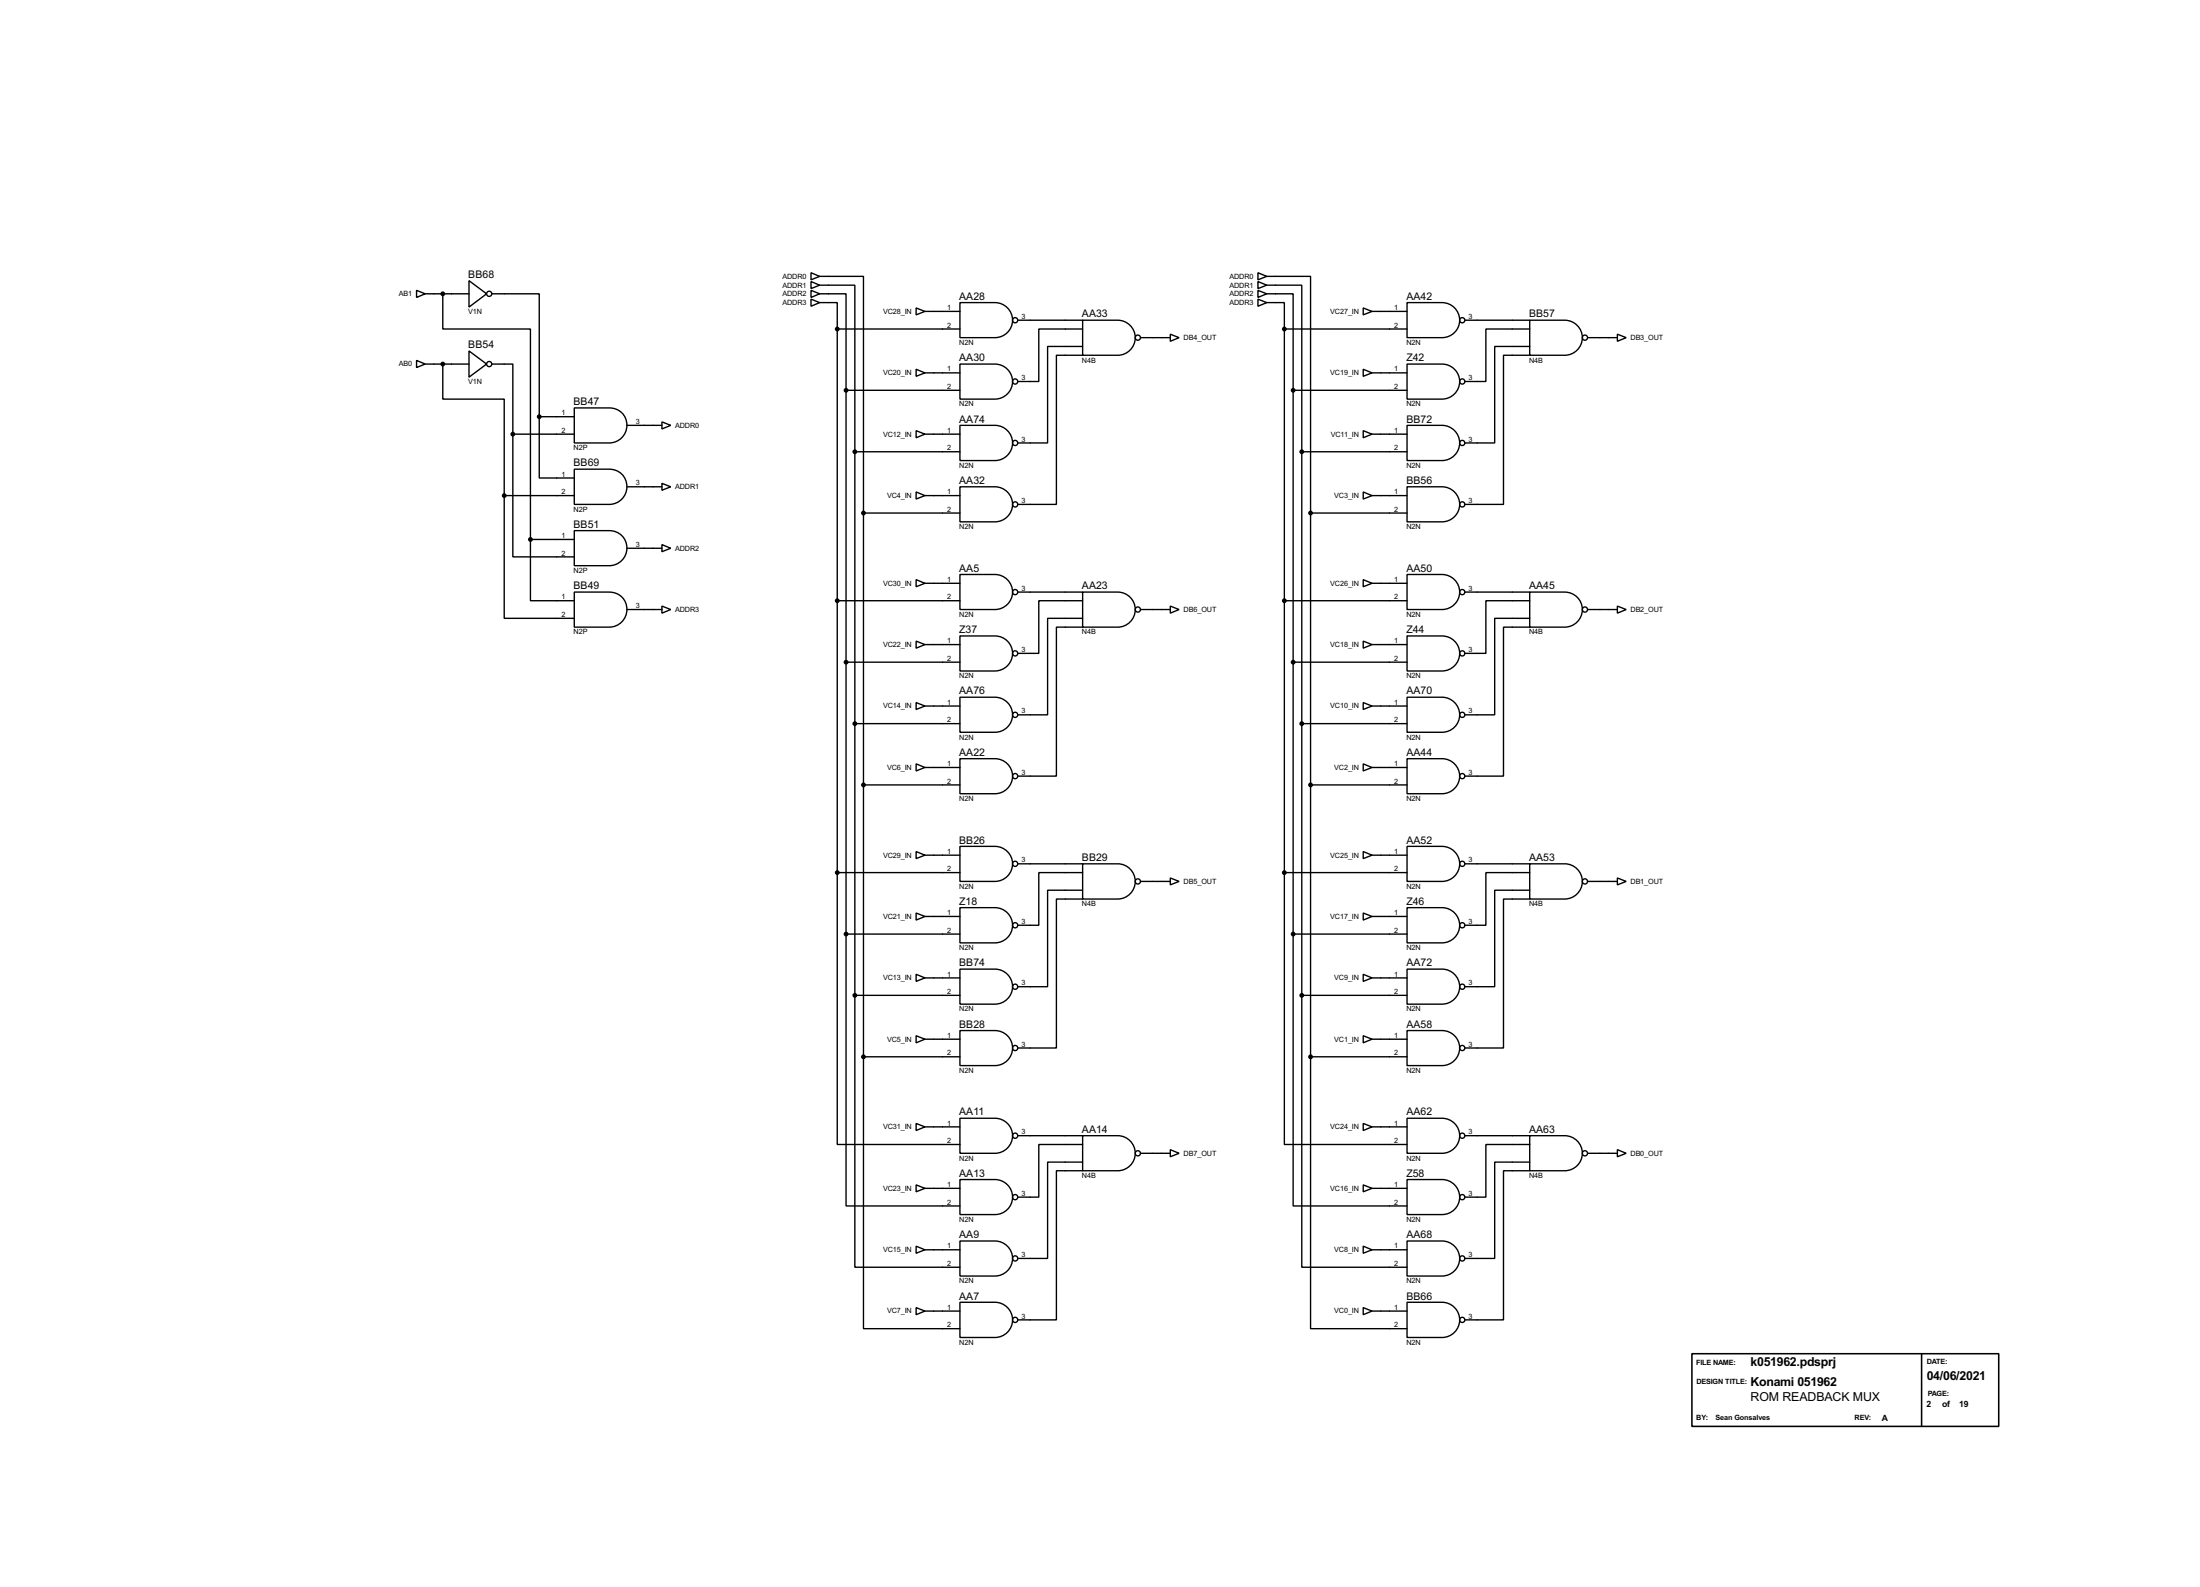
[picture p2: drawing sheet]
<svg xmlns="http://www.w3.org/2000/svg" width="637mm" height="460mm" viewBox="0 0 637 460" stroke-linecap="round" stroke-linejoin="round" font-family="sans-serif">
<g fill="none" stroke="#000" stroke-width=".4">
<path d="M235 79l2.5 1.1-2.5 1zM364.5 79l2.6 1.1-2.6 1zM120.7 84.1l2.5 1-2.5 1.1zM123.2 85.1h12.7M128.3 85.1v10.2h25.4v61M135.9 81.3l5.1 3.8-5.1 3.9zM142.5 85.1h13.8v35.6M235 81.6l2.5 1-2.5 1zM235 84.1l2.5 1-2.5 1.1zM235 86.7l2.5 1-2.5 1zM237.5 82.6h10.2v48.3M237.5 80.1h12.7v68.5"/>
<path d="M237.5 85.1h7.7v28M237.5 87.7h5.1v7.6M242.6 95.3h35.6M242.6 95.3v157.5M265.5 89.2l2.5 1-2.5 1zM268 90.2h10.2M278.2 87.7h10.1a5.1 5.1 0 0 1 5.1 5 5.1 5.1 0 0 1-5.1 5.1h-10.1zM294.9 92.8h18.8M313.7 92.8h10.2a5.1 5.1 0 0 1 5.1 5 5.1 5.1 0 0 1-5.1 5.1h-10.2zM313.7 95.3h-12.7v15.2h-6.1M330.5 97.8h8.6M339.1 96.8l2.6 1-2.6 1.1z"/>
<path d="M364.5 86.7l2.6 1-2.6 1zM364.5 81.6l2.6 1-2.6 1zM364.5 84.1l2.6 1-2.6 1.1zM367.1 87.7h5.1v7.6M367.1 80.1h12.7v68.5M367.1 82.6h10.1v48.3M367.1 85.1h7.6v28M372.2 95.3h35.5M372.2 95.3v157.5M395 89.2l2.6 1-2.6 1zM397.6 90.2h10.1M407.7 87.7h10.2a5.1 5.1 0 0 1 5.1 5 5.1 5.1 0 0 1-5.1 5.1h-10.2z"/>
<path d="M424.5 92.8h18.8M443.3 92.8h10.1a5.1 5.1 0 0 1 5.1 5 5.1 5.1 0 0 1-5.1 5.1h-10.1zM443.3 95.3h-12.7v15.2h-6.1M460 97.8h8.7M468.7 96.8l2.5 1-2.5 1.1zM120.7 104.4l2.5 1.1-2.5 1zM123.2 105.5h12.7M128.3 105.5v10.1h17.8v28M135.9 101.7l5.1 3.8-5.1 3.8zM142.5 105.5h6.1v20.3M166.4 118.2h10.2a5.1 5.1 0 0 1 5.1 5 5.1 5.1 0 0 1-5.1 5.1h-10.2zM245.2 113.1h33"/>
<path d="M245.2 113.1v157.5M265.5 107l2.5 1-2.5 1zM268 108h10.2M278.2 105.5h10.1a5.1 5.1 0 0 1 5.1 5 5.1 5.1 0 0 1-5.1 5.1h-10.1zM313.7 100.4h-10.1v27.9h-8.7M313.7 102.9h-7.6v43.2h-11.2M374.7 113.1h33M374.7 113.1v157.5M395 107l2.6 1-2.6 1zM397.6 108h10.1M407.7 105.5h10.2a5.1 5.1 0 0 1 5.1 5 5.1 5.1 0 0 1-5.1 5.1h-10.2zM443.3 100.4h-10.2v27.9h-8.6"/>
<path d="M443.3 102.9h-7.6v43.2h-11.2M148.6 125.8v35.5h17.8M148.6 125.8h17.8M156.3 120.7v17.8h10.1M156.3 120.7h10.1M166.4 135.9h10.2a5.1 5.1 0 0 1 5.1 5.1 5.1 5.1 0 0 1-5.1 5.1h-10.2zM181.7 123.2h10.1M191.8 122.2l2.6 1-2.6 1.1zM247.7 130.9h30.5M247.7 130.9v157.4M265.5 124.8l2.5 1-2.5 1zM268 125.8h10.2"/>
<path d="M278.2 123.2h10.1a5.1 5.1 0 0 1 5.1 5.1 5.1 5.1 0 0 1-5.1 5.1h-10.1zM377.2 130.9h30.5M377.2 130.9v157.4M395 124.8l2.6 1-2.6 1zM397.6 125.8h10.1M407.7 123.2h10.2a5.1 5.1 0 0 1 5.1 5.1 5.1 5.1 0 0 1-5.1 5.1h-10.2zM146.1 143.6v35.5h20.3M146.1 143.6h20.3M153.7 156.3v17.7h12.7M153.7 156.3h12.7M166.4 153.7h10.2a5.1 5.1 0 0 1 5.1 5.1 5.1 5.1 0 0 1-5.1 5.1h-10.2zM181.7 141h10.1"/>
<path d="M181.7 158.8h10.1M191.8 140l2.6 1-2.6 1zM191.8 157.8l2.6 1-2.6 1zM250.2 148.6h28M250.2 148.6v157.5M265.5 142.5l2.5 1.1-2.5 1zM268 143.6h10.2M278.2 141h10.1a5.1 5.1 0 0 1 5.1 5.1 5.1 5.1 0 0 1-5.1 5.1h-10.1zM379.8 148.6h27.9M379.8 148.6v157.5M395 142.5l2.6 1.1-2.6 1zM397.6 143.6h10.1"/>
<path d="M407.7 141h10.2a5.1 5.1 0 0 1 5.1 5.1 5.1 5.1 0 0 1-5.1 5.1h-10.2zM166.4 171.5h10.2a5.1 5.1 0 0 1 5.1 5.1 5.1 5.1 0 0 1-5.1 5.1h-10.2zM181.7 176.6h10.1M191.8 175.6l2.6 1-2.6 1zM242.6 174h35.6M265.5 167.9l2.5 1.1-2.5 1zM268 169h10.2M278.2 166.4h10.1a5.1 5.1 0 0 1 5.1 5.1 5.1 5.1 0 0 1-5.1 5.1h-10.1zM294.9 171.5h18.8M313.7 171.5h10.2a5.1 5.1 0 0 1 5.1 5.1 5.1 5.1 0 0 1-5.1 5.1h-10.2zM313.7 174h-12.7v15.3h-6.1M313.7 179.1h-10.1v28h-8.7"/>
<path d="M330.5 176.6h8.6M339.1 175.6l2.6 1-2.6 1zM372.2 174h35.5M395 167.9l2.6 1.1-2.6 1zM397.6 169h10.1M407.7 166.4h10.2a5.1 5.1 0 0 1 5.1 5.1 5.1 5.1 0 0 1-5.1 5.1h-10.2zM424.5 171.5h18.8M443.3 171.5h10.1a5.1 5.1 0 0 1 5.1 5.1 5.1 5.1 0 0 1-5.1 5.1h-10.1zM443.3 174h-12.7v15.3h-6.1M443.3 179.1h-10.2v28h-8.6M460 176.6h8.7M468.7 175.6l2.5 1-2.5 1z"/>
<path d="M245.2 191.8h33M265.5 185.7l2.5 1-2.5 1.1zM268 186.7h10.2M278.2 184.2h10.1a5.1 5.1 0 0 1 5.1 5.1 5.1 5.1 0 0 1-5.1 5.1h-10.1zM313.7 181.7h-7.6v43.1h-11.2M374.7 191.8h33M395 185.7l2.6 1-2.6 1.1zM397.6 186.7h10.1M407.7 184.2h10.2a5.1 5.1 0 0 1 5.1 5.1 5.1 5.1 0 0 1-5.1 5.1h-10.2zM443.3 181.7h-7.6v43.1h-11.2M247.7 209.6h30.5M265.5 203.5l2.5 1-2.5 1z"/>
<path d="M268 204.5h10.2M278.2 202h10.1a5.1 5.1 0 0 1 5.1 5 5.1 5.1 0 0 1-5.1 5.1h-10.1zM278.2 219.8h10.1a5.1 5.1 0 0 1 5.1 5 5.1 5.1 0 0 1-5.1 5.1h-10.1zM377.2 209.6h30.5M395 203.5l2.6 1-2.6 1zM397.6 204.5h10.1M407.7 202h10.2a5.1 5.1 0 0 1 5.1 5 5.1 5.1 0 0 1-5.1 5.1h-10.2zM407.7 219.8h10.2a5.1 5.1 0 0 1 5.1 5 5.1 5.1 0 0 1-5.1 5.1h-10.2zM250.2 227.4h28M265.5 221.3l2.5 1-2.5 1zM268 222.3h10.2M379.8 227.4h27.9"/>
<path d="M395 221.3l2.6 1-2.6 1zM397.6 222.3h10.1M242.6 252.8v78.7h35.6M242.6 252.8h35.6M265.5 246.7l2.5 1-2.5 1zM268 247.7h10.2M278.2 245.2h10.1a5.1 5.1 0 0 1 5.1 5 5.1 5.1 0 0 1-5.1 5.1h-10.1zM294.9 250.2h18.8M313.7 250.2h10.2a5.1 5.1 0 0 1 5.1 5.1 5.1 5.1 0 0 1-5.1 5.1h-10.2zM313.7 252.8h-12.7v15.2h-6.1M313.7 257.9h-10.1v27.9h-8.7M330.5 255.3h8.6"/>
<path d="M339.1 254.3l2.6 1-2.6 1zM372.2 252.8v78.7h35.5M372.2 252.8h35.5M395 246.7l2.6 1-2.6 1zM397.6 247.7h10.1M407.7 245.2h10.2a5.1 5.1 0 0 1 5.1 5 5.1 5.1 0 0 1-5.1 5.1h-10.2zM424.5 250.2h18.8M443.3 250.2h10.1a5.1 5.1 0 0 1 5.1 5.1 5.1 5.1 0 0 1-5.1 5.1h-10.1zM443.3 252.8h-12.7v15.2h-6.1M443.3 257.9h-10.2v27.9h-8.6M460 255.3h8.7M468.7 254.3l2.5 1-2.5 1z"/>
<path d="M245.2 270.6v78.7h33M245.2 270.6h33M265.5 264.5l2.5 1-2.5 1zM268 265.5h10.2M278.2 262.9h10.1a5.1 5.1 0 0 1 5.1 5.1 5.1 5.1 0 0 1-5.1 5.1h-10.1zM313.7 260.4h-7.6v43.2h-11.2M374.7 270.6v78.7h33M374.7 270.6h33M395 264.5l2.6 1-2.6 1zM397.6 265.5h10.1M407.7 262.9h10.2a5.1 5.1 0 0 1 5.1 5.1 5.1 5.1 0 0 1-5.1 5.1h-10.2zM443.3 260.4h-7.6v43.2h-11.2"/>
<path d="M247.7 288.3v78.8h30.5M247.7 288.3h30.5M265.5 282.2l2.5 1.1-2.5 1zM268 283.3h10.2M278.2 280.7h10.1a5.1 5.1 0 0 1 5.1 5.1 5.1 5.1 0 0 1-5.1 5.1h-10.1zM278.2 298.5h10.1a5.1 5.1 0 0 1 5.1 5.1 5.1 5.1 0 0 1-5.1 5.1h-10.1zM377.2 288.3v78.8h30.5M377.2 288.3h30.5M395 282.2l2.6 1.1-2.6 1zM397.6 283.3h10.1M407.7 280.7h10.2a5.1 5.1 0 0 1 5.1 5.1 5.1 5.1 0 0 1-5.1 5.1h-10.2zM407.7 298.5h10.2a5.1 5.1 0 0 1 5.1 5.1 5.1 5.1 0 0 1-5.1 5.1h-10.2z"/>
<path d="M250.2 306.1v78.8h28M250.2 306.1h28M265.5 300l2.5 1-2.5 1.1zM268 301h10.2M379.8 306.1v78.8h27.9M379.8 306.1h27.9M395 300l2.6 1-2.6 1.1zM397.6 301h10.1M265.5 325.4l2.5 1-2.5 1.1zM268 326.4h10.2M278.2 323.9h10.1a5.1 5.1 0 0 1 5.1 5.1 5.1 5.1 0 0 1-5.1 5.1h-10.1zM294.9 329h18.8"/>
<path d="M313.7 329h10.2a5.1 5.1 0 0 1 5.1 5 5.1 5.1 0 0 1-5.1 5.1h-10.2zM313.7 331.5h-12.7v15.3h-6.1M313.7 336.6h-10.1v27.9h-8.7M313.7 339.1h-7.6v43.2h-11.2M330.5 334.1h8.6M339.1 333l2.6 1.1-2.6 1zM395 325.4l2.6 1-2.6 1.1zM397.6 326.4h10.1M407.7 323.9h10.2a5.1 5.1 0 0 1 5.1 5.1 5.1 5.1 0 0 1-5.1 5.1h-10.2zM424.5 329h18.8M443.3 329h10.1a5.1 5.1 0 0 1 5.1 5 5.1 5.1 0 0 1-5.1 5.1h-10.1zM443.3 331.5h-12.7v15.3h-6.1"/>
<path d="M443.3 336.6h-10.2v27.9h-8.6M443.3 339.1h-7.6v43.2h-11.2M460 334.1h8.7M468.7 333l2.5 1.1-2.5 1zM265.5 343.2l2.5 1-2.5 1zM268 344.2h10.2M278.2 341.7h10.1a5.1 5.1 0 0 1 5.1 5 5.1 5.1 0 0 1-5.1 5.1h-10.1zM278.2 359.5h10.1a5.1 5.1 0 0 1 5.1 5 5.1 5.1 0 0 1-5.1 5.1h-10.1zM395 343.2l2.6 1-2.6 1zM397.6 344.2h10.1M407.7 341.7h10.2a5.1 5.1 0 0 1 5.1 5 5.1 5.1 0 0 1-5.1 5.1h-10.2zM407.7 359.5h10.2a5.1 5.1 0 0 1 5.1 5 5.1 5.1 0 0 1-5.1 5.1h-10.2z"/>
<path d="M265.5 378.8l2.5 1-2.5 1zM265.5 361l2.5 1-2.5 1zM268 379.8h10.2M268 362h10.2M278.2 377.2h10.1a5.1 5.1 0 0 1 5.1 5.1 5.1 5.1 0 0 1-5.1 5.1h-10.1zM395 378.8l2.6 1-2.6 1zM395 361l2.6 1-2.6 1zM397.6 379.8h10.1M397.6 362h10.1M407.7 377.2h10.2a5.1 5.1 0 0 1 5.1 5.1 5.1 5.1 0 0 1-5.1 5.1h-10.2z"/>
<circle cx="141.7" cy="85.1" r=".75"/>
<circle cx="294.1" cy="92.8" r=".75"/>
<circle cx="329.7" cy="97.8" r=".75"/>
<circle cx="423.7" cy="92.8" r=".75"/>
<circle cx="459.2" cy="97.8" r=".75"/>
<circle cx="141.7" cy="105.5" r=".75"/>
<circle cx="294.1" cy="110.5" r=".75"/>
<circle cx="423.7" cy="110.5" r=".75"/>
<circle cx="294.1" cy="128.3" r=".75"/>
<circle cx="423.7" cy="128.3" r=".75"/>
<circle cx="294.1" cy="146.1" r=".75"/>
<circle cx="423.7" cy="146.1" r=".75"/>
<circle cx="294.1" cy="171.5" r=".75"/>
<circle cx="329.7" cy="176.6" r=".75"/>
<circle cx="423.7" cy="171.5" r=".75"/>
<circle cx="459.2" cy="176.6" r=".75"/>
<circle cx="294.1" cy="189.3" r=".75"/>
<circle cx="423.7" cy="189.3" r=".75"/>
<circle cx="294.1" cy="207.1" r=".75"/>
<circle cx="423.7" cy="207.1" r=".75"/>
<circle cx="294.1" cy="224.8" r=".75"/>
<circle cx="423.7" cy="224.8" r=".75"/>
<circle cx="294.1" cy="250.2" r=".75"/>
<circle cx="329.7" cy="255.3" r=".75"/>
<circle cx="423.7" cy="250.2" r=".75"/>
<circle cx="459.2" cy="255.3" r=".75"/>
<circle cx="294.1" cy="268" r=".75"/>
<circle cx="423.7" cy="268" r=".75"/>
<circle cx="294.1" cy="285.8" r=".75"/>
<circle cx="423.7" cy="285.8" r=".75"/>
<circle cx="294.1" cy="303.6" r=".75"/>
<circle cx="423.7" cy="303.6" r=".75"/>
<circle cx="294.1" cy="329" r=".75"/>
<circle cx="329.7" cy="334.1" r=".75"/>
<circle cx="423.7" cy="329" r=".75"/>
<circle cx="459.2" cy="334.1" r=".75"/>
<circle cx="294.1" cy="346.8" r=".75"/>
<circle cx="423.7" cy="346.8" r=".75"/>
<circle cx="294.1" cy="364.5" r=".75"/>
<circle cx="423.7" cy="364.5" r=".75"/>
<circle cx="294.1" cy="382.3" r=".75"/>
<circle cx="423.7" cy="382.3" r=".75"/>
</g>
<g fill="#000" stroke="#000" stroke-width=".4">
<circle cx="128.3" cy="85.1" r=".5"/>
<circle cx="242.6" cy="95.3" r=".5"/>
<circle cx="372.1" cy="95.3" r=".5"/>
<circle cx="128.3" cy="105.5" r=".5"/>
<circle cx="245.1" cy="113.1" r=".5"/>
<circle cx="374.7" cy="113.1" r=".5"/>
<circle cx="148.6" cy="125.8" r=".5"/>
<circle cx="156.2" cy="120.7" r=".5"/>
<circle cx="247.7" cy="130.9" r=".5"/>
<circle cx="377.2" cy="130.9" r=".5"/>
<circle cx="146.1" cy="143.6" r=".5"/>
<circle cx="153.7" cy="156.3" r=".5"/>
<circle cx="250.2" cy="148.6" r=".5"/>
<circle cx="379.7" cy="148.6" r=".5"/>
<circle cx="242.6" cy="174" r=".5"/>
<circle cx="372.1" cy="174" r=".5"/>
<circle cx="245.1" cy="191.8" r=".5"/>
<circle cx="374.7" cy="191.8" r=".5"/>
<circle cx="247.7" cy="209.6" r=".5"/>
<circle cx="377.2" cy="209.6" r=".5"/>
<circle cx="250.2" cy="227.4" r=".5"/>
<circle cx="379.7" cy="227.4" r=".5"/>
<circle cx="242.6" cy="252.8" r=".5"/>
<circle cx="372.1" cy="252.8" r=".5"/>
<circle cx="245.1" cy="270.6" r=".5"/>
<circle cx="374.7" cy="270.6" r=".5"/>
<circle cx="247.7" cy="288.3" r=".5"/>
<circle cx="377.2" cy="288.3" r=".5"/>
<circle cx="250.2" cy="306.1" r=".5"/>
<circle cx="379.7" cy="306.1" r=".5"/>
</g>
<path d="M490.3 392.1h88.9v21.1h-88.9zM556.8 392.1v21.1" fill="none" stroke="#000" stroke-width=".45"/>
<g font-size="4">
<text x="507.3" y="395.7">k051962.pdsprj</text>
<text x="507.3" y="401.4">Konami 051962</text>
<text x="558.3" y="399.7">04/06/2021</text>
<text x="507.3" y="405.8">ROM READBACK MUX</text>
</g>
<g font-size="3.4">
<text x="135.7" y="80.5">BB68</text>
<text x="278" y="86.8">AA28</text>
<text x="407.5" y="86.8">AA42</text>
<text x="313.5" y="92">AA33</text>
<text x="443.1" y="92">BB57</text>
<text x="135.7" y="100.9">BB54</text>
<text x="278" y="104.7">AA30</text>
<text x="407.5" y="104.7">Z42</text>
<text x="166.2" y="117.4">BB47</text>
<text x="278" y="122.4">AA74</text>
<text x="407.5" y="122.4">BB72</text>
<text x="166.2" y="135.1">BB69</text>
<text x="278" y="140.2">AA32</text>
<text x="407.5" y="140.2">BB56</text>
<text x="166.2" y="152.9">BB51</text>
<text x="278" y="165.6">AA5</text>
<text x="407.5" y="165.6">AA50</text>
<text x="166.2" y="170.7">BB49</text>
<text x="313.5" y="170.7">AA23</text>
<text x="443.1" y="170.7">AA45</text>
<text x="278" y="183.4">Z37</text>
<text x="407.5" y="183.4">Z44</text>
<text x="278" y="201.2">AA76</text>
<text x="407.5" y="201.2">AA70</text>
<text x="278" y="219">AA22</text>
<text x="407.5" y="219">AA44</text>
<text x="278" y="244.4">BB26</text>
<text x="407.5" y="244.4">AA52</text>
<text x="313.5" y="249.4">BB29</text>
<text x="443.1" y="249.4">AA53</text>
<text x="278" y="262.1">Z18</text>
<text x="407.5" y="262.1">Z46</text>
<text x="278" y="279.9">BB74</text>
<text x="407.5" y="279.9">AA72</text>
<text x="278" y="297.7">BB28</text>
<text x="407.5" y="297.7">AA58</text>
<text x="278" y="323.1">AA11</text>
<text x="407.5" y="323.1">AA62</text>
<text x="313.5" y="328.2">AA14</text>
<text x="443.1" y="328.2">AA63</text>
<text x="278" y="340.9">AA13</text>
<text x="407.5" y="340.9">Z58</text>
<text x="278" y="358.7">AA9</text>
<text x="407.5" y="358.7">AA68</text>
<text x="278" y="376.4">AA7</text>
<text x="407.5" y="376.4">BB66</text>
</g>
<g font-size="2.8">
<text x="558.2" y="407.4">2</text>
<text x="562.8" y="407.4">of</text>
<text x="567.7" y="407.4">19</text>
<text x="545.3" y="411.5">A</text>
</g>
<g font-size="2.4">
<text x="226.7" y="80.8">ADDR0</text>
<text x="226.7" y="83.3">ADDR1</text>
<text x="356.3" y="80.8">ADDR0</text>
<text x="356.3" y="83.3">ADDR1</text>
<text x="115.6" y="85.8">AB1</text>
<text x="226.7" y="85.8">ADDR2</text>
<text x="226.7" y="88.3">ADDR3</text>
<text x="274.5" y="89.8">1</text>
<text x="356.3" y="88.3">ADDR3</text>
<text x="356.3" y="85.8">ADDR2</text>
<text x="404" y="89.8">1</text>
<text x="135.7" y="91">V1N</text>
<text x="255.9" y="90.9">VC28_IN</text>
<text x="274.5" y="94.9">2</text>
<text x="296" y="92.4">3</text>
<text x="385.5" y="90.9">VC27_IN</text>
<text x="404" y="94.9">2</text>
<text x="425.5" y="92.4">3</text>
<text x="278" y="99.9">N2N</text>
<text x="343" y="98.5">DB4_OUT</text>
<text x="407.5" y="99.9">N2N</text>
<text x="472.5" y="98.5">DB3_OUT</text>
<text x="115.6" y="106.2">AB0</text>
<text x="274.5" y="107.6">1</text>
<text x="313.5" y="105">N4B</text>
<text x="404" y="107.6">1</text>
<text x="443.1" y="105">N4B</text>
<text x="135.7" y="111.4">V1N</text>
<text x="255.9" y="108.7">VC20_IN</text>
<text x="274.5" y="112.7">2</text>
<text x="296" y="110.1">3</text>
<text x="385.5" y="108.7">VC19_IN</text>
<text x="404" y="112.7">2</text>
<text x="425.5" y="110.1">3</text>
<text x="278" y="117.7">N2N</text>
<text x="407.5" y="117.7">N2N</text>
<text x="162.7" y="120.3">1</text>
<text x="162.7" y="125.4">2</text>
<text x="184.2" y="122.8">3</text>
<text x="195.6" y="123.9">ADDR0</text>
<text x="274.5" y="125.4">1</text>
<text x="404" y="125.4">1</text>
<text x="166.2" y="130.4">N2P</text>
<text x="255.9" y="126.4">VC12_IN</text>
<text x="274.5" y="130.5">2</text>
<text x="296" y="127.9">3</text>
<text x="385.6" y="126.4">VC11_IN</text>
<text x="404" y="130.5">2</text>
<text x="425.5" y="127.9">3</text>
<text x="278" y="135.5">N2N</text>
<text x="407.5" y="135.5">N2N</text>
<text x="162.7" y="138.1">1</text>
<text x="162.7" y="143.2">2</text>
<text x="184.2" y="140.6">3</text>
<text x="195.6" y="141.7">ADDR1</text>
<text x="274.5" y="143.2">1</text>
<text x="404" y="143.2">1</text>
<text x="166.2" y="148.2">N2P</text>
<text x="257.1" y="144.3">VC4_IN</text>
<text x="274.5" y="148.2">2</text>
<text x="296" y="145.7">3</text>
<text x="386.6" y="144.3">VC3_IN</text>
<text x="404" y="148.2">2</text>
<text x="425.5" y="145.7">3</text>
<text x="162.7" y="155.9">1</text>
<text x="278" y="153.3">N2N</text>
<text x="407.5" y="153.3">N2N</text>
<text x="162.7" y="160.9">2</text>
<text x="184.2" y="158.4">3</text>
<text x="195.6" y="159.5">ADDR2</text>
<text x="166.2" y="166">N2P</text>
<text x="162.7" y="173.6">1</text>
<text x="255.9" y="169.7">VC30_IN</text>
<text x="274.5" y="168.6">1</text>
<text x="274.5" y="173.6">2</text>
<text x="296" y="171.1">3</text>
<text x="385.5" y="169.7">VC26_IN</text>
<text x="404" y="168.6">1</text>
<text x="404" y="173.6">2</text>
<text x="425.5" y="171.1">3</text>
<text x="162.7" y="178.7">2</text>
<text x="184.2" y="176.2">3</text>
<text x="195.6" y="177.3">ADDR3</text>
<text x="278" y="178.7">N2N</text>
<text x="343" y="177.3">DB6_OUT</text>
<text x="407.5" y="178.7">N2N</text>
<text x="472.5" y="177.3">DB2_OUT</text>
<text x="166.2" y="183.8">N2P</text>
<text x="313.5" y="183.8">N4B</text>
<text x="443.1" y="183.8">N4B</text>
<text x="255.9" y="187.4">VC22_IN</text>
<text x="274.5" y="186.3">1</text>
<text x="274.5" y="191.4">2</text>
<text x="296" y="188.9">3</text>
<text x="385.5" y="187.4">VC18_IN</text>
<text x="404" y="186.3">1</text>
<text x="404" y="191.4">2</text>
<text x="425.5" y="188.9">3</text>
<text x="278" y="196.5">N2N</text>
<text x="407.5" y="196.5">N2N</text>
<text x="255.9" y="205.2">VC14_IN</text>
<text x="274.5" y="204.1">1</text>
<text x="274.5" y="209.2">2</text>
<text x="296" y="206.7">3</text>
<text x="385.5" y="205.2">VC10_IN</text>
<text x="404" y="204.1">1</text>
<text x="404" y="209.2">2</text>
<text x="425.5" y="206.7">3</text>
<text x="278" y="214.2">N2N</text>
<text x="407.5" y="214.2">N2N</text>
<text x="274.5" y="221.9">1</text>
<text x="404" y="221.9">1</text>
<text x="257.1" y="223">VC6_IN</text>
<text x="274.5" y="227">2</text>
<text x="296" y="224.4">3</text>
<text x="386.6" y="223">VC2_IN</text>
<text x="404" y="227">2</text>
<text x="425.5" y="224.4">3</text>
<text x="278" y="232">N2N</text>
<text x="407.5" y="232">N2N</text>
<text x="255.9" y="248.4">VC29_IN</text>
<text x="274.5" y="247.3">1</text>
<text x="296" y="249.8">3</text>
<text x="385.5" y="248.4">VC25_IN</text>
<text x="404" y="247.3">1</text>
<text x="425.5" y="249.8">3</text>
<text x="274.5" y="252.4">2</text>
<text x="278" y="257.4">N2N</text>
<text x="343" y="256">DB5_OUT</text>
<text x="404" y="252.4">2</text>
<text x="407.5" y="257.4">N2N</text>
<text x="472.5" y="256">DB1_OUT</text>
<text x="313.5" y="262.5">N4B</text>
<text x="443.1" y="262.5">N4B</text>
<text x="255.9" y="266.2">VC21_IN</text>
<text x="274.5" y="265.1">1</text>
<text x="296" y="267.6">3</text>
<text x="385.5" y="266.2">VC17_IN</text>
<text x="404" y="265.1">1</text>
<text x="425.5" y="267.6">3</text>
<text x="274.5" y="270.2">2</text>
<text x="278" y="275.2">N2N</text>
<text x="404" y="270.2">2</text>
<text x="407.5" y="275.2">N2N</text>
<text x="255.9" y="284">VC13_IN</text>
<text x="274.5" y="282.9">1</text>
<text x="274.5" y="287.9">2</text>
<text x="296" y="285.4">3</text>
<text x="386.6" y="284">VC9_IN</text>
<text x="404" y="282.9">1</text>
<text x="404" y="287.9">2</text>
<text x="425.5" y="285.4">3</text>
<text x="278" y="293">N2N</text>
<text x="407.5" y="293">N2N</text>
<text x="257.1" y="301.7">VC5_IN</text>
<text x="274.5" y="300.6">1</text>
<text x="274.5" y="305.7">2</text>
<text x="296" y="303.2">3</text>
<text x="386.6" y="301.7">VC1_IN</text>
<text x="404" y="300.6">1</text>
<text x="404" y="305.7">2</text>
<text x="425.5" y="303.2">3</text>
<text x="278" y="310.8">N2N</text>
<text x="407.5" y="310.8">N2N</text>
<text x="255.9" y="327.1">VC31_IN</text>
<text x="274.5" y="326">1</text>
<text x="296" y="328.6">3</text>
<text x="385.5" y="327.1">VC24_IN</text>
<text x="404" y="326">1</text>
<text x="425.5" y="328.6">3</text>
<text x="274.5" y="331.1">2</text>
<text x="343" y="334.8">DB7_OUT</text>
<text x="404" y="331.1">2</text>
<text x="472.5" y="334.8">DB0_OUT</text>
<text x="278" y="336.2">N2N</text>
<text x="313.5" y="341.2">N4B</text>
<text x="407.5" y="336.2">N2N</text>
<text x="443.1" y="341.2">N4B</text>
<text x="255.9" y="344.9">VC23_IN</text>
<text x="274.5" y="343.8">1</text>
<text x="296" y="346.4">3</text>
<text x="385.5" y="344.9">VC16_IN</text>
<text x="404" y="343.8">1</text>
<text x="425.5" y="346.4">3</text>
<text x="274.5" y="348.9">2</text>
<text x="278" y="353.9">N2N</text>
<text x="404" y="348.9">2</text>
<text x="407.5" y="353.9">N2N</text>
<text x="255.9" y="362.7">VC15_IN</text>
<text x="274.5" y="361.6">1</text>
<text x="296" y="364.1">3</text>
<text x="386.6" y="362.7">VC8_IN</text>
<text x="404" y="361.6">1</text>
<text x="425.5" y="364.1">3</text>
<text x="274.5" y="366.7">2</text>
<text x="278" y="371.7">N2N</text>
<text x="404" y="366.7">2</text>
<text x="407.5" y="371.7">N2N</text>
<text x="257.1" y="380.5">VC7_IN</text>
<text x="274.5" y="379.4">1</text>
<text x="296" y="381.9">3</text>
<text x="386.6" y="380.5">VC0_IN</text>
<text x="404" y="379.4">1</text>
<text x="425.5" y="381.9">3</text>
<text x="274.5" y="384.5">2</text>
<text x="278" y="389.5">N2N</text>
<text x="404" y="384.5">2</text>
<text x="407.5" y="389.5">N2N</text>
<text x="491.5" y="395.5">FILE NAME:</text>
<text x="558.3" y="395">DATE:</text>
<text x="491.6" y="400.9">DESIGN TITLE:</text>
<text x="558.6" y="404.4">PAGE:</text>
<text x="491.5" y="411.3">BY:</text>
<text x="497.1" y="411.3">Sean Gonsalves</text>
<text x="537.4" y="411.3">REV:</text>
</g>
</svg>
